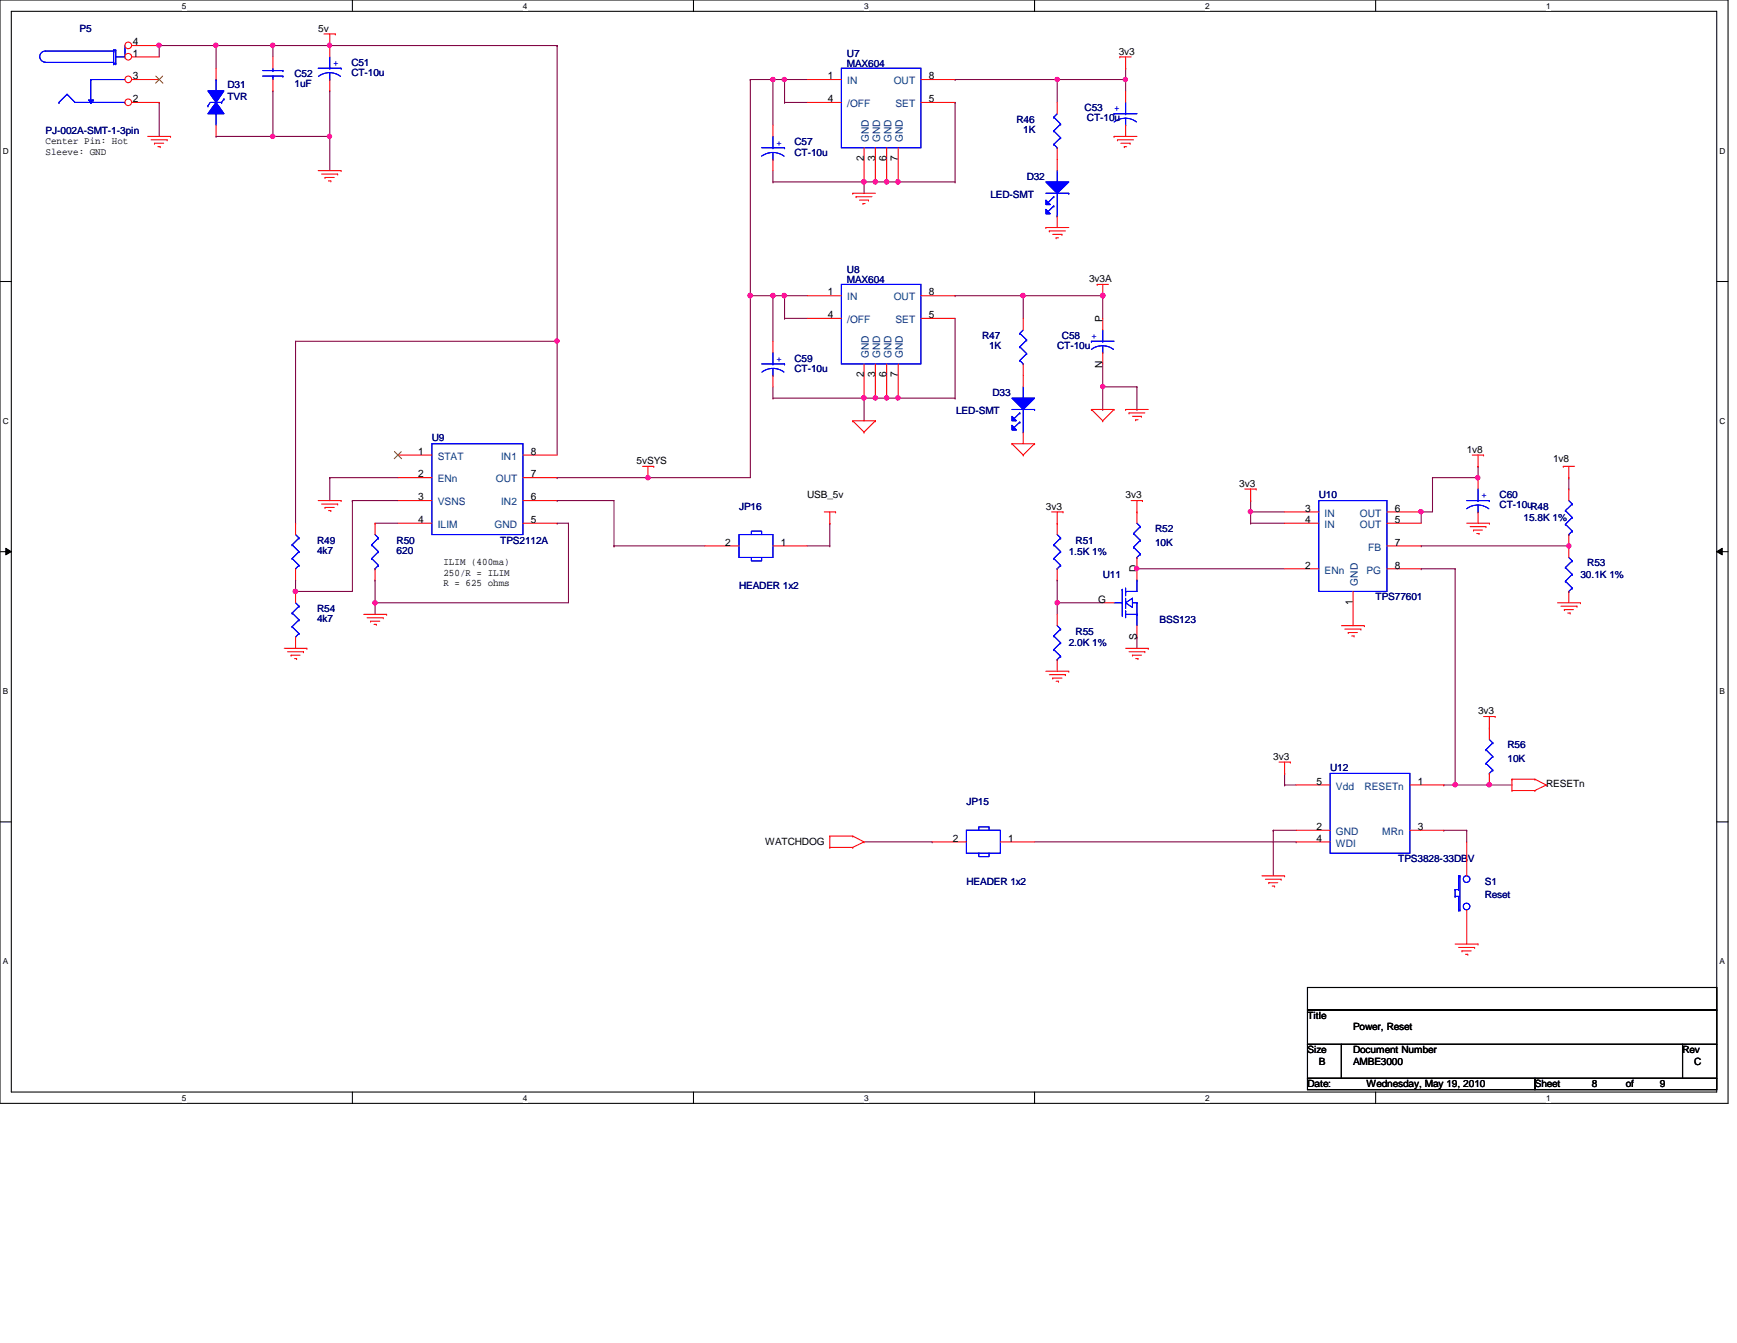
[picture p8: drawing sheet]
<svg xmlns="http://www.w3.org/2000/svg" width="279mm" height="216mm" viewBox="0 0 279 216" stroke-linecap="round" stroke-linejoin="round" font-family="sans-serif">
<path d="M0 0h278v177.4h-278zM1.8 1.8h274.3v173.8h-274.3z" fill="none" stroke="#000" stroke-width=".17"/>
<g fill="#fff">
<path d="M29.3 .2h.7v1.5h-.7z"/>
<path d="M29.3 175.8h.7v1.4h-.7z"/>
</g>
<path d="M56.7 0v1.8M56.7 175.6v1.8" fill="none" stroke="#000" stroke-width=".17"/>
<g fill="#fff">
<path d="M84.1 .2h.7v1.5h-.7z"/>
<path d="M84.1 175.8h.7v1.4h-.7z"/>
</g>
<path d="M111.5 0v1.8M111.5 175.6v1.8" fill="none" stroke="#000" stroke-width=".17"/>
<g fill="#fff">
<path d="M139 .2h.7v1.5h-.7z"/>
<path d="M139 175.8h.7v1.4h-.7z"/>
</g>
<path d="M166.4 0v1.8M166.4 175.6v1.8" fill="none" stroke="#000" stroke-width=".17"/>
<g fill="#fff">
<path d="M193.8 .2h.8v1.5h-.8z"/>
<path d="M193.8 175.8h.8v1.4h-.8z"/>
</g>
<path d="M221.3 0v1.8M221.3 175.6v1.8" fill="none" stroke="#000" stroke-width=".17"/>
<g fill="#fff">
<path d="M248.7 .2h.7v1.5h-.7z"/>
<path d="M248.7 175.8h.7v1.4h-.7z"/>
<path d="M.5 23.5h.9v1.5h-.9z"/>
<path d="M276.6 23.5h.9v1.5h-.9z"/>
<path d="M.5 67h.9v1.5h-.9z"/>
<path d="M276.6 67h.9v1.5h-.9z"/>
</g>
<path d="M0 45.3h1.8M276.1 45.3h1.9" fill="none" stroke="#000" stroke-width=".17"/>
<g fill="#fff">
<path d="M.5 110.4h.8v1.5h-.8z"/>
<path d="M276.6 110.4h.9v1.5h-.9z"/>
</g>
<path d="M0 88.7h1.8M276.1 88.7h1.9" fill="none" stroke="#000" stroke-width=".17"/>
<path d="M.9 88.1l.9 .6-.9 .5zM276.1 88.7l.9-.6v1.1z" fill="#000"/>
<path d="M.9 88.1l.9 .6-.9 .5zM276.1 88.7l.9-.6v1.1z" fill="none" stroke="#000" stroke-width=".16"/>
<g fill="#fff">
<path d="M.5 153.8h.8v1.5h-.8z"/>
<path d="M276.6 153.8h.9v1.5h-.9z"/>
</g>
<path d="M0 132.1h1.8M276.1 132.1h1.9" fill="none" stroke="#000" stroke-width=".17"/>
<path d="M53 14.6h.1M53 14.6v7.3h-9.1M43.9 21.9h.1" fill="none" stroke="#800040" stroke-width=".17"/>
<circle cx="43.9" cy="21.9" r=".34" fill="#f0f"/>
<circle cx="43.9" cy="21.9" r=".34" fill="none" stroke="#f0f" stroke-width=".17"/>
<path d="M34.8 7.3h.1M34.8 7.3v3.7M43.9 7.3h.1M43.9 7.3v1.8" fill="none" stroke="#800040" stroke-width=".17"/>
<circle cx="43.9" cy="7.3" r=".34" fill="#f0f"/>
<circle cx="43.9" cy="7.3" r=".34" fill="none" stroke="#f0f" stroke-width=".17"/>
<path d="M34.8 7.3h.1M34.8 7.3h9.1" fill="none" stroke="#800040" stroke-width=".17"/>
<circle cx="34.7" cy="7.3" r=".34" fill="#f0f"/>
<circle cx="34.7" cy="7.3" r=".34" fill="none" stroke="#f0f" stroke-width=".17"/>
<path d="M25.6 16.5h.1M25.6 7.3h.1M25.6 7.3v1.8M25.6 16.5v5.4M43.9 14.6h.1M43.9 14.6v7.3M53 21.9h.1M53 21.9v5.5" fill="none" stroke="#800040" stroke-width=".17"/>
<circle cx="53" cy="21.9" r=".34" fill="#f0f"/>
<circle cx="53" cy="21.9" r=".34" fill="none" stroke="#f0f" stroke-width=".17"/>
<path d="M43.9 7.3h.1M43.9 7.3h9.1" fill="none" stroke="#800040" stroke-width=".17"/>
<circle cx="53" cy="7.3" r=".34" fill="#f0f"/>
<circle cx="53" cy="7.3" r=".34" fill="none" stroke="#f0f" stroke-width=".17"/>
<path d="M25.6 7.3h.1M25.6 7.3h9.2" fill="none" stroke="#800040" stroke-width=".17"/>
<circle cx="25.6" cy="7.3" r=".34" fill="#f0f"/>
<circle cx="25.6" cy="7.3" r=".34" fill="none" stroke="#f0f" stroke-width=".17"/>
<path d="M34.8 21.9h.1M34.8 21.9h9.1M228.6 82.3h.1M228.6 82.3v1.8M228.6 82.3h1.8" fill="none" stroke="#800040" stroke-width=".17"/>
<circle cx="228.6" cy="82.2" r=".34" fill="#f0f"/>
<circle cx="228.6" cy="82.2" r=".34" fill="none" stroke="#f0f" stroke-width=".17"/>
<path d="M230.4 76.8h.1M230.4 76.8v5.5M230.4 76.8h7.3" fill="none" stroke="#800040" stroke-width=".17"/>
<circle cx="237.7" cy="76.8" r=".34" fill="#f0f"/>
<circle cx="237.7" cy="76.8" r=".34" fill="none" stroke="#f0f" stroke-width=".17"/>
<path d="M228.6 87.8h.1M228.6 87.8h23.7" fill="none" stroke="#800040" stroke-width=".17"/>
<circle cx="252.3" cy="87.8" r=".34" fill="#f0f"/>
<circle cx="252.3" cy="87.8" r=".34" fill="none" stroke="#f0f" stroke-width=".17"/>
<path d="M252.3 78.6h.1M252.3 76.8v1.8M182.9 91.4h.1M182.9 91.4h23.7" fill="none" stroke="#800040" stroke-width=".17"/>
<circle cx="182.8" cy="91.4" r=".34" fill="#f0f"/>
<circle cx="182.8" cy="91.4" r=".34" fill="none" stroke="#f0f" stroke-width=".17"/>
<path d="M170.1 93.3h.1M170.1 96.9h.1M170.1 93.3v5.5M182.9 102.4h.1M182.9 102.4v1.8" fill="none" stroke="#800040" stroke-width=".17"/>
<circle cx="170" cy="96.9" r=".34" fill="#f0f"/>
<circle cx="170" cy="96.9" r=".34" fill="none" stroke="#f0f" stroke-width=".17"/>
<path d="M170.1 96.9h.1M170.1 96.9h7.3M201.2 84.1h.1M201.2 82.3h.1M201.2 84.1h5.4M201.2 82.3v1.8M201.2 82.3h5.4" fill="none" stroke="#800040" stroke-width=".17"/>
<circle cx="201.1" cy="82.2" r=".34" fill="#f0f"/>
<circle cx="201.1" cy="82.2" r=".34" fill="none" stroke="#f0f" stroke-width=".17"/>
<path d="M181.1 12.8h.1M181.1 11h.1M181.1 11v3.6M201.2 80.5h.1M201.2 80.5v1.8" fill="none" stroke="#800040" stroke-width=".17"/>
<circle cx="181" cy="12.8" r=".34" fill="#f0f"/>
<circle cx="181" cy="12.8" r=".34" fill="none" stroke="#f0f" stroke-width=".17"/>
<path d="M153.6 12.8h.1M153.6 12.8h16.5M170.1 12.8h.1M170.1 12.8v3.7" fill="none" stroke="#800040" stroke-width=".17"/>
<circle cx="170" cy="12.8" r=".34" fill="#f0f"/>
<circle cx="170" cy="12.8" r=".34" fill="none" stroke="#f0f" stroke-width=".17"/>
<path d="M204.8 133.5h.1M204.8 133.5h3.7M204.8 133.5v7.3M206.6 126.2h.1M206.6 124.3h.1M206.6 126.2h1.9M206.6 124.3v1.9M239.6 126.2h.1M239.6 126.2h3.6" fill="none" stroke="#800040" stroke-width=".17"/>
<circle cx="239.5" cy="126.1" r=".36" fill="#f0f"/>
<circle cx="239.5" cy="126.1" r=".36" fill="none" stroke="#f0f" stroke-width=".17"/>
<g fill="none" stroke="#800040" stroke-width=".17">
<path d="M237.7 75h.1M237.7 75v1.8M228.6 91.4h.1M228.6 91.4h5.5M234.1 91.4h.1M234.1 91.4v34.8M232.2 133.5h.1M232.2 126.2h.1M232.2 133.5h3.7M232.2 126.2h7.4M234.1 126.2h.1M235.9 133.5h.1"/>
<path d="M235.9 133.5v1.8"/>
</g>
<circle cx="234.1" cy="126.1" r=".34" fill="#f0f"/>
<circle cx="234.1" cy="126.1" r=".34" fill="none" stroke="#f0f" stroke-width=".17"/>
<path d="M164.6 47.5h.1M164.6 47.5h12.8" fill="none" stroke="#800040" stroke-width=".17"/>
<circle cx="177.4" cy="47.5" r=".35" fill="#f0f"/>
<circle cx="177.4" cy="47.5" r=".35" fill="none" stroke="#f0f" stroke-width=".17"/>
<circle cx="164.5" cy="47.5" r=".35" fill="#f0f"/>
<circle cx="164.5" cy="47.5" r=".35" fill="none" stroke="#f0f" stroke-width=".17"/>
<path d="M126.2 47.5h.1M126.2 47.5h3.6M164.6 47.5h.1M164.6 47.5v3.7M177.4 47.5h.1M177.4 47.5v3.7" fill="none" stroke="#800040" stroke-width=".17"/>
<circle cx="177.4" cy="47.5" r=".35" fill="#f0f"/>
<circle cx="177.4" cy="47.5" r=".35" fill="none" stroke="#f0f" stroke-width=".17"/>
<path d="M126.2 12.8h.1M126.2 12.8h3.6M170.1 12.8h.1M170.1 12.8h11M153.6 47.5h.1M153.6 47.5h11M104.2 76.8h.1M104.2 76.8h16.5M60.3 84.1h.1M60.3 84.1h3.7" fill="none" stroke="#800040" stroke-width=".17"/>
<circle cx="104.2" cy="76.8" r=".34" fill="#f0f"/>
<circle cx="104.2" cy="76.8" r=".34" fill="none" stroke="#f0f" stroke-width=".17"/>
<path d="M53 76.8h.1M53 76.8h11M53 76.8v3.7M47.5 95.1h.1M47.5 93.3h.1M47.5 93.3v1.8M56.7 80.5h.1M56.7 80.5v14.6h-9.2M60.3 96.9h.1M60.3 96.9v1.9M91.4 84.1h.1M91.4 84.1v12.8" fill="none" stroke="#800040" stroke-width=".17"/>
<circle cx="47.5" cy="95.1" r=".36" fill="#f0f"/>
<circle cx="47.5" cy="95.1" r=".36" fill="none" stroke="#f0f" stroke-width=".17"/>
<path d="M89.6 54.9h.1M89.6 54.9v18.3M89.6 76.8h.1M89.6 76.8h14.6M56.7 80.5h.1M56.7 80.5h7.3M60.3 93.3h.1M60.3 96.9h.1M60.3 93.3v3.6M60.3 96.9h31.1M89.6 84.1h.1M89.6 84.1h1.8" fill="none" stroke="#800040" stroke-width=".17"/>
<circle cx="60.3" cy="96.9" r=".34" fill="#f0f"/>
<circle cx="60.3" cy="96.9" r=".34" fill="none" stroke="#f0f" stroke-width=".17"/>
<path d="M53 7.3h36.6M89.6 7.3h.1M120.7 47.5h.1M120.7 47.5v29.3" fill="none" stroke="#800040" stroke-width=".17"/>
<circle cx="120.7" cy="47.5" r=".37" fill="#f0f"/>
<circle cx="120.7" cy="47.5" r=".37" fill="none" stroke="#f0f" stroke-width=".17"/>
<path d="M139 64h.1M139 64v3.6M139 64h1.8M140.8 64h.1" fill="none" stroke="#800040" stroke-width=".17"/>
<circle cx="139" cy="64" r=".36" fill="#f0f"/>
<circle cx="139" cy="64" r=".36" fill="none" stroke="#f0f" stroke-width=".17"/>
<circle cx="140.8" cy="64" r=".34" fill="#f0f"/>
<circle cx="140.8" cy="64" r=".34" fill="none" stroke="#f0f" stroke-width=".17"/>
<path d="M140.8 64h1.8M142.6 64h.1" fill="none" stroke="#800040" stroke-width=".17"/>
<circle cx="142.6" cy="64" r=".34" fill="#f0f"/>
<circle cx="142.6" cy="64" r=".34" fill="none" stroke="#f0f" stroke-width=".17"/>
<path d="M153.6 51.2v12.8M142.6 64h11M144.5 64h.1M153.6 64h.1" fill="none" stroke="#800040" stroke-width=".17"/>
<circle cx="144.4" cy="64" r=".34" fill="#f0f"/>
<circle cx="144.4" cy="64" r=".34" fill="none" stroke="#f0f" stroke-width=".17"/>
<path d="M120.7 12.8h.1M120.7 12.8v34.7M126.2 51.2h.1M126.2 47.5h.1M126.2 51.2h3.6M126.2 47.5v3.7" fill="none" stroke="#800040" stroke-width=".17"/>
<circle cx="126.1" cy="47.5" r=".35" fill="#f0f"/>
<circle cx="126.1" cy="47.5" r=".35" fill="none" stroke="#f0f" stroke-width=".17"/>
<path d="M124.3 47.5h.1M124.3 47.5h1.9" fill="none" stroke="#800040" stroke-width=".17"/>
<circle cx="124.3" cy="47.5" r=".35" fill="#f0f"/>
<circle cx="124.3" cy="47.5" r=".35" fill="none" stroke="#f0f" stroke-width=".17"/>
<path d="M126.2 16.5h.1M126.2 12.8h.1M126.2 16.5h3.6M126.2 12.8v3.7" fill="none" stroke="#800040" stroke-width=".17"/>
<circle cx="126.1" cy="12.8" r=".34" fill="#f0f"/>
<circle cx="126.1" cy="12.8" r=".34" fill="none" stroke="#f0f" stroke-width=".17"/>
<path d="M124.3 12.8h.1M124.3 12.8h1.9M153.6 16.5h.1M153.6 16.5v12.8M139 29.3h.1M139 29.3v1.8M139 29.3h1.8M140.8 29.3h.1M144.5 29.3h9.1M153.6 29.3h.1" fill="none" stroke="#800040" stroke-width=".17"/>
<circle cx="139" cy="29.2" r=".37" fill="#f0f"/>
<circle cx="139" cy="29.2" r=".37" fill="none" stroke="#f0f" stroke-width=".17"/>
<circle cx="140.8" cy="29.2" r=".35" fill="#f0f"/>
<circle cx="140.8" cy="29.2" r=".35" fill="none" stroke="#f0f" stroke-width=".17"/>
<path d="M140.8 29.3h1.8M142.6 29.3h.1" fill="none" stroke="#800040" stroke-width=".17"/>
<circle cx="142.6" cy="29.2" r=".35" fill="#f0f"/>
<circle cx="142.6" cy="29.2" r=".35" fill="none" stroke="#f0f" stroke-width=".17"/>
<path d="M142.6 29.3h1.9M144.5 29.3h.1" fill="none" stroke="#800040" stroke-width=".17"/>
<circle cx="144.4" cy="29.2" r=".35" fill="#f0f"/>
<circle cx="144.4" cy="29.2" r=".35" fill="none" stroke="#f0f" stroke-width=".17"/>
<path d="M124.3 12.8h.1M124.3 12.8v7.3" fill="none" stroke="#800040" stroke-width=".17"/>
<circle cx="124.3" cy="12.8" r=".34" fill="#f0f"/>
<circle cx="124.3" cy="12.8" r=".34" fill="none" stroke="#f0f" stroke-width=".17"/>
<g fill="none" stroke="#800040" stroke-width=".17">
<path d="M120.7 12.8h.1M120.7 12.8h3.6M124.3 29.3h.1M124.3 27.4v1.9M124.3 29.3h14.7M139 29.3h.1M47.5 54.9h.1M47.5 54.9h42.1M120.7 47.5h.1M120.7 47.5h3.6M124.3 47.5h.1M124.3 47.5v7.4"/>
<path d="M177.4 58.5v3.7M124.3 64h.1M124.3 62.2v1.8M124.3 64h14.7M139 64h.1M177.4 62.2h.1M89.6 80.5h.1M89.6 80.5h9.2v7.3M98.8 87.8h.1M98.8 87.8h14.6M139 135.3h10.9M149.9 135.3h.1"/>
<path d="M166.4 135.3h42.1M208.5 135.3h.1"/>
</g>
<circle cx="89.6" cy="54.8" r=".34" fill="#f0f"/>
<circle cx="89.6" cy="54.8" r=".34" fill="none" stroke="#f0f" stroke-width=".17"/>
<path d="M89.6 7.3h.1M89.6 7.3v47.6M47.5 54.9v29.2M177.4 62.2h5.5M182.9 62.2h.1M47.5 84.1h.1M129.8 87.8h3.7M133.5 87.8h.1M133.5 84.1h.1M133.5 84.1v3.7" fill="none" stroke="#800040" stroke-width=".17"/>
<circle cx="177.4" cy="62.1" r=".34" fill="#f0f"/>
<circle cx="177.4" cy="62.1" r=".34" fill="none" stroke="#f0f" stroke-width=".17"/>
<path d="M177.4 65.8h.1M177.4 62.2v3.6M182.9 65.8h.1M182.9 62.2v3.6" fill="none" stroke="#800040" stroke-width=".17"/>
<g fill="none" stroke="#f00" stroke-width=".17">
<path d="M52.1 5.5h1.8M53 7.3h.1M53 5.5v1.8M53.9 5.5h.1M180.1 9.1h.1M180.1 9.1h1.8M181.1 11h.1M181.1 9.1v1.9M23.7 21.9h3.7M24.3 22.5h2.6M24.8 23h.1M24.8 23h1.5"/>
<path d="M25.4 23.6h.4M25.8 23.6h.1M26.9 22.5h.1M27.4 21.9h.1M51.2 27.4h3.7M51.7 28h2.6M52.3 28.5h.1M52.3 28.5h1.5M52.8 29.1h.4M53.2 29.1h.1M54.3 28h.1M54.9 27.4h.1"/>
<path d="M137.2 31.1h.1M137.2 31.1h3.6M137.7 31.6h.1M137.7 31.6h2.6M138.3 32.2h1.4M138.8 32.7h.1M138.8 32.7h.3M139.7 32.2h.1M168.2 36.6h.1M168.2 36.6h3.7M168.8 37.1h.1M168.8 37.1h2.6"/>
<path d="M169.3 37.7h1.5M169.9 38.2h.1M169.9 38.2h.4M170.8 37.7h.1M179.2 21.9h.1M179.2 21.9h3.7M179.7 22.5h.1M179.7 22.5h2.6M180.3 23h1.5M180.8 23.6h.1M180.8 23.6h.4M181.8 23h.1"/>
<path d="M129.8 47.5h5.5M129.8 51.2h5.5M139 58.5v5.5M140.8 58.5v5.5M142.6 58.5v5.5M144.5 58.5v5.5M148.1 47.5h5.5M148.1 51.2h5.5M176.5 45.7h.1M176.5 45.7h1.8M177.4 47.5h.1M177.4 45.7v1.8"/>
<path d="M177.4 51.2v1.8M177.4 56.7v1.8M103.3 75h1.9M104.2 76.8h.1M104.2 75v1.8M105.2 75h.1M137.2 67.6h.1M137.2 67.6h3.6M137.2 67.6l1.8 1.9M139 69.5h.1M140.8 67.6h.1M140.8 67.6l-1.8 1.9"/>
<path d="M162.8 71.3h.1M162.8 71.3h3.6M162.8 71.3l1.8 1.9M164.6 73.2h.1M166.4 71.3h.1M166.4 71.3l-1.8 1.9M175.6 65.8h.1M175.6 65.8h3.6M175.6 65.8l1.8 1.8M177.4 67.6h.1M179.2 65.8h.1M179.2 65.8l-1.8 1.8"/>
<path d="M181.1 65.8h.1M181.1 65.8h3.6M181.6 66.4h.1M181.6 66.4h2.5M182.2 66.9h1.4M182.7 67.5h.1M182.7 67.5h.3M183.6 66.9h.1M200.2 78.6h1.9M201.2 78.6v1.9M202.1 78.6h.1M236.8 73.2h1.8"/>
<path d="M237.7 75h.1M237.7 73.2v1.8M238.6 73.2h.1M251.5 75h.1M251.5 75h1.8M252.3 76.8h.1M252.3 75v1.8M47.5 84.1v1.8M47.5 91.4v1.9M51.2 80.5h3.7M51.7 81h2.6M52.3 81.6h.1"/>
<path d="M52.3 81.6h1.5M52.8 82.1h.4M53.2 82.1h.1M54.3 81h.1M54.9 80.5h.1M58.5 98.8h3.7M59.1 99.3h2.5M59.6 99.9h.1M59.6 99.9h1.5M60.3 84.1v1.8M60.3 91.4v1.9M61.6 99.3h.1"/>
<path d="M62.2 98.8h.1M132.6 82.3h1.8M133.5 84.1h.1M133.5 82.3v1.8M134.4 82.3h.1M169.2 82.3h1.8M170.1 84.1h.1M170.1 82.3v1.8M171 82.3h.1M181.9 80.5h1.9M182.9 82.3h.1M182.9 80.5v1.8"/>
<path d="M183.8 80.5h.1M201.2 80.5h.1M235.9 84.1h3.7M236.5 84.7h2.5M237 85.2h.1M237 85.2h1.5M237.5 85.8h.4M237.9 85.8h.1M239 84.7h.1M239.6 84.1h.1M250.5 96.9h3.7M251.1 97.5h2.6"/>
<path d="M251.6 98h.1M251.6 98h1.5M252.2 98.6h.4M252.3 87.8v1.8M252.3 95.1v1.8M252.6 98.6h.1M253.7 97.5h.1M254.2 96.9h.1M45.7 104.2h3.7M46.3 104.8h2.5M46.8 105.3h.1M46.8 105.3h1.5"/>
<path d="M47.4 105.9h.3M47.7 105.9h.1M48.8 104.8h.1M49.4 104.2h.1M60.2 100.4h.3M60.5 100.4h.1M168.2 107.9h3.7M168.8 108.5h2.6M169.3 109h.1M169.3 109h1.5M169.9 109.5h.4M170.3 109.5h.1"/>
<path d="M171.4 108.5h.1M171.9 107.9h.1M181.1 104.2h3.6M181.6 104.8h2.5M182.2 105.3h.1M182.2 105.3h1.4M182.7 105.9h.3M183 105.9h.1M184.1 104.8h.1M184.7 104.2h.1M215.8 100.6h3.7M216.3 101.1h2.6"/>
<path d="M216.9 101.7h.1M216.9 101.7h1.5M217.4 102.2h.4M217.8 102.2h.1M218.9 101.1h.1M219.5 100.6h.1M238.6 115.2h1.9M239.6 117.1h.1M239.6 115.2v3.7M240.5 115.2h.1M133.5 134.4h.1M133.5 136.2h.1"/>
<path d="M133.5 134.4h3.7M133.5 134.4v1.8M133.5 136.2h3.7M137.2 134.4h.1M137.2 136.2h.1M137.2 134.4l1.8 .9M139 135.3h.1M139 135.3l-1.8 .9M149.9 135.3h5.5M160.9 135.3h5.5M205.7 122.5h1.9M206.6 124.3h.1"/>
<path d="M206.6 122.5v1.8M207.6 122.5h.1M239.6 124.3v1.9M243.2 127.1h.1M243.2 125.3h.1M243.2 127.1h3.7M243.2 125.3v1.8M243.2 125.3h3.7M246.9 127.1h.1M246.9 125.3h.1M246.9 125.3l1.8 .9M248.7 126.2h.1"/>
<path d="M248.7 126.2l-1.8 .9M203 140.8h3.6M203.5 141.4h2.6M204.1 141.9h.1M204.1 141.9h1.4M204.6 142.5h.4M205 142.5h.1M206.1 141.4h.1M206.6 140.8h.1M234.1 151.8h3.6M234.6 152.3h2.6M235.2 152.9h.1"/>
<path d="M235.2 152.9h1.4M235.7 153.4h.4M236.1 153.4h.1M237.2 152.3h.1M237.7 151.8h.1"/>
</g>
<path d="M210.3 158.7h65.8v3.7h-65.8zM210.3 162.4h65.8v5.5h-65.8zM210.3 167.9h5.5v5.5h-5.5zM210.3 173.4h36.6v1.8h-36.6zM215.8 167.9h54.8v5.5h-54.8zM246.9 173.4h29.2v1.8h-29.2zM270.6 167.9h5.5v5.5h-5.5z" fill="none" stroke="#000" stroke-width=".17"/>
<g fill="none" stroke="#00f" stroke-width=".17">
<path d="M135.3 45.7h12.8v12.8h-12.8zM175.6 54.9h.1M175.6 54.9h3.6M177.4 56.7h.1M177.4 54.9h.1M177.4 55.6l-1.2 .2-.6 .4M177.4 55.6l.7 .1 1 .5M177.4 53v1.9M177.4 55.6v1.1M47 87.6h.1M47 89.8h.1M47 87.6l1.1 1.1"/>
<path d="M47 89.8l1.1 1.1M47.5 91.4h.1M47.5 85.9l.6 .6M48.1 86.5h.1M48.1 88.7h.1M48.1 90.9h.1M48.1 86.5l-1.1 1.1M48.1 88.7l-1.1 1.1M48.1 90.9l-.6 .5M59.8 87.6h.1M59.8 89.8h.1M59.8 87.6l1.1 1.1"/>
<path d="M59.8 89.8l1.1 1.1M60.3 91.4h.1M60.3 85.9l.6 .6M60.9 86.5h.1M60.9 88.7h.1M60.9 90.9h.1M60.9 86.5l-1.1 1.1M60.9 88.7l-1.1 1.1M60.9 90.9l-.6 .5M251.8 91.2h.1M251.8 93.4h.1M251.8 91.2l1.1 1.1"/>
<path d="M251.8 93.4l1.1 1.1M252.3 95.1h.1M252.3 89.6l.6 .6M252.9 90.2h.1M252.9 92.3h.1M252.9 94.5h.1M252.9 90.2l-1.1 1M252.9 92.3l-1.1 1.1M252.9 94.5l-.6 .6M239.6 118.9l.5 .5M240.1 119.4h.1M240.1 119.4l-1.1 1.1"/>
<path d="M155.4 133.5h5.5v3.7h-5.5zM157.4 133.5v-.6h1.7v.6M157.4 137.2v.5h1.7v-.5M239 120.5h.1M239 122.7h.1M239 120.5l1.1 1.1M239 122.7l1.1 1.1M239.6 124.3h.1M240.1 121.6h.1M240.1 123.8h.1M240.1 121.6l-1.1 1.1M240.1 123.8l-.5 .5"/>
</g>
<path d="M162.8 64h3.6l-1.8 1.8z" fill="#00f"/>
<path d="M162.8 64h3.6l-1.8 1.8z" fill="none" stroke="#00f" stroke-width=".17"/>
<path d="M162.8 66.9l.7 .7h-.7z" fill="#00f"/>
<path d="M162.8 66.9l.7 .7h-.7z" fill="none" stroke="#00f" stroke-width=".17"/>
<path d="M162.8 68.4l.7 .7h-.7z" fill="#00f"/>
<path d="M162.8 68.4l.7 .7h-.7zM162.8 65.8h3.6M164 66.4h.1M164 67.9h.1M164 66.4l-.9 .9M164 67.9l-.9 .8M164.6 64h.1M164.6 69.5h.1M164.6 62.2v1.8M164.6 65.8v3.7M166.4 65.8h.1" fill="none" stroke="#00f" stroke-width=".17"/>
<path d="M162.8 64h3.6l-1.8 1.8z" fill="#00f"/>
<path d="M162.8 64h3.6l-1.8 1.8z" fill="none" stroke="#00f" stroke-width=".17"/>
<path d="M162.8 66.9l.7 .7h-.7z" fill="#00f"/>
<path d="M162.8 66.9l.7 .7h-.7z" fill="none" stroke="#00f" stroke-width=".17"/>
<path d="M162.8 68.4l.7 .7h-.7z" fill="#00f"/>
<g fill="none" stroke="#00f" stroke-width=".17">
<path d="M164 53.6h.1M164 55.8h.1M164 58h.1M164 53.6l1.1 1.1M164 55.8l1.1 1.1M164 58l.6 .5M164.6 58.5h.1M164.6 53l-.6 .6M165.1 54.7h.1M165.1 56.9h.1M165.1 54.7l-1.1 1.1M165.1 56.9l-1.1 1.1"/>
<path d="M162.8 68.4l.7 .7h-.7zM162.8 65.8h3.6M164 66.4h.1M164 67.9h.1M164 66.4l-.9 .9M164 67.9l-.9 .8M164.6 64h.1M164.6 69.5h.1M164.6 62.2v1.8M164.6 65.8v3.7M166.4 65.8h.1M214 124.3h12.8v12.9h-12.8z"/>
</g>
<path d="M164.6 51.2v1.8M164.6 58.5v3.7M164.6 69.5v1.8M208.5 126.2h5.5M208.5 133.5h5.5M208.5 135.3h5.5M226.8 126.2h5.4M226.8 133.5h5.4" fill="none" stroke="#f00" stroke-width=".17"/>
<path d="M168.2 29.3h3.7l-1.8 1.8z" fill="#00f"/>
<path d="M168.2 29.3h3.7l-1.8 1.8z" fill="none" stroke="#00f" stroke-width=".17"/>
<path d="M168.2 32.2l.8 .7h-.8z" fill="#00f"/>
<path d="M168.2 32.2l.8 .7h-.8z" fill="none" stroke="#00f" stroke-width=".17"/>
<path d="M168.2 33.7l.8 .7h-.8z" fill="#00f"/>
<path d="M168.2 33.7l.8 .7h-.8zM168.2 31.1h3.7M169.5 31.6h.1M169.5 33.1h.1M169.5 31.6l-.9 1M169.5 33.1l-.9 .9M170.1 29.3h.1M170.1 34.8h.1M170.1 27.4v1.9M170.1 31.1v3.7M171.9 31.1h.1" fill="none" stroke="#00f" stroke-width=".17"/>
<path d="M168.2 29.3h3.7l-1.8 1.8z" fill="#00f"/>
<path d="M168.2 29.3h3.7l-1.8 1.8z" fill="none" stroke="#00f" stroke-width=".17"/>
<path d="M168.2 32.2l.8 .7h-.8z" fill="#00f"/>
<path d="M168.2 32.2l.8 .7h-.8z" fill="none" stroke="#00f" stroke-width=".17"/>
<path d="M168.2 33.7l.8 .7h-.8z" fill="#00f"/>
<g fill="none" stroke="#00f" stroke-width=".17">
<path d="M33.8 16.5h1.8M34.8 18.3h.1M34.8 12.8h.1M34.8 12.8v1.8M34.8 18.3v1.8M35.6 16.5h.1M168.2 33.7l.8 .7h-.8zM168.2 31.1h3.7M169.5 31.6h.1M169.5 33.1h.1M169.5 31.6l-.9 1M169.5 33.1l-.9 .9"/>
<path d="M170.1 29.3h.1M170.1 34.8h.1M170.1 27.4v1.9M170.1 31.1v3.7M171.9 31.1h.1M47 98.6h.1M47 98.6l1.1 1.1M47.5 96.9l.6 .6M48.1 97.5h.1M48.1 99.7h.1M48.1 97.5l-1.1 1.1M48.1 99.7l-1.1 1.1"/>
<path d="M47 100.8h.1M47 100.8l1.1 1.1M47.5 102.4h.1M48.1 101.9h.1M48.1 101.9l-.6 .5"/>
</g>
<path d="M170.1 25.6v1.8M170.1 34.8v1.8M47.5 95.1v1.8M47.5 102.4v1.8" fill="none" stroke="#f00" stroke-width=".17"/>
<path d="M34.8 16.5l1.2 1.8h-2.6z" fill-rule="evenodd" fill="#00f"/>
<path d="M33.4 17h.1M33.8 16.5l-.4 .5M34.8 16.5l1.2 1.8h-2.6zM36 15.9h.1M36 15.9l-.4 .6" fill="none" stroke="#00f" stroke-width=".17"/>
<path d="M33.4 14.6h2.6l-1.2 1.9z" fill-rule="evenodd" fill="#00f"/>
<path d="M33.4 14.6h2.6l-1.2 1.9zM33.8 16.5h1.8M34.8 18.3h.1M34.8 12.8h.1M34.8 12.8v1.8M34.8 18.3v1.8M35.6 16.5h.1" fill="none" stroke="#00f" stroke-width=".17"/>
<path d="M34.8 16.5l1.2 1.8h-2.6z" fill-rule="evenodd" fill="#00f"/>
<path d="M33.4 17h.1M33.8 16.5l-.4 .5M34.8 16.5l1.2 1.8h-2.6zM36 15.9h.1M36 15.9l-.4 .6" fill="none" stroke="#00f" stroke-width=".17"/>
<path d="M33.4 14.6h2.6l-1.2 1.9z" fill-rule="evenodd" fill="#00f"/>
<g fill="none" stroke="#00f" stroke-width=".17">
<path d="M7.1 10h11.2M9.5 16.5h.1M10.8 15.2h.1M10.8 15.2l1.3 1.3h8M10.8 15.2l-1.3 1.3M14.6 12.8h.1M14.6 16.5h.1M14.6 12.8h5.5M14.6 12.8v3.7M15 16.1h.1M15 16.1h-.7l.3 .4M15 16.1l-.4 .4"/>
<path d="M18.3 8.2h-11a.89 .89 0 0 0-.9 .9 .89 .89 0 0 0 .9 .9M18.3 8.2h.1M18.3 10h.1M18.3 10.2h.1M18.3 8h.1M18.3 8v2.2M18.3 8h.3v2.2M18.3 10.2h.3M18.6 10.2h.1M18.6 9.1h1.5M20.1 16.5h.1M20.1 9.1h.1"/>
<path d="M20.1 7.3v1.8M33.4 14.6h2.6l-1.2 1.9zM42.2 12.2h3.3M42.2 11.3h3.3M43.9 11.3h.1M43.9 12.2h.1M43.9 11v.3M43.9 12.2v.6M45.5 12.2h.1M45.5 11.3h.1M51.2 11h3.7M53 12.8h.1"/>
<path d="M53 11h.1M53 11.7l.8 .1 1 .5M53 11.7l-.8 .1-1 .5M53 9.1v1.9M53 11.7v1.1M54.9 11h.1M135.3 11h12.8v12.7h-12.8zM169.5 18.8h.1M169.5 18.8l1.1 1.1M170.1 18.3l-.6 .5M170.6 19.9h.1M170.6 19.9l-1.1 1.1"/>
<path d="M179.2 18.3h.1M179.2 18.3h3.7M181.1 18.3h.1M181.1 19l-.9 .1-1 .5M181.1 19l.7 .1 1 .5M181.1 16.5v1.8M181.1 19v1.1M122.5 23.7h3.7M124.3 25.6h.1M124.3 23.7h.1M124.3 24.5l.8 .1 1 .5M124.3 24.5l-.7 .1-1.1 .5"/>
<path d="M124.3 21.9v1.8M124.3 24.5v1.1M126.2 23.7h.1M169.5 21h.1M169.5 23.2h.1M169.5 21l1.1 1.1M169.5 23.2l.6 .5M170.1 23.7h.1M170.6 22.1h.1M170.6 22.1l-1.1 1.1M181.1 20.1h.1M122.5 58.5h3.7"/>
<path d="M124.3 58.5h.1M124.3 59.2l1.1 .2 .7 .4M124.3 59.2l-.7 .1-1 .5M124.3 56.7v1.8M124.3 59.2v1.1M126.2 58.5h.1M69.5 71.3h14.6v14.6h-14.6zM124.3 60.3h.1M237.7 78.6v1.9M118.9 85.9h5.4v3.7h-5.4zM120.9 85.9v-.5h1.6v.5M120.9 89.6v.6h1.6v-.6"/>
<path d="M169.5 87.6h.1M169.5 89.8h.1M169.5 87.6l1.1 1.1M169.5 89.8l1.1 1.1M170.1 91.4h.1M170.1 85.9l.5 .6M170.6 86.5h.1M170.6 88.7h.1M170.6 90.9h.1M170.6 86.5l-1.1 1.1M170.6 88.7l-1.1 1.1M170.6 90.9l-.5 .5"/>
<path d="M179.2 96.9h1.3M180.5 94.7h.1M180.5 96.9h.1M180.5 94.7v4.4M181.1 97.7h.1M181.1 98.8h.1M181.1 95.1h.1M181.1 98.2h.1M181.1 95.6h.1M181.1 96.9h.1M181.1 94.5v1.1M181.1 96.2v1.5"/>
<path d="M181.1 98.2v1.1M181.1 98.8h1.8M182.2 96.2h.1M182.2 96.9h.7M182.2 96.2v1.5l-1.1-.8M182.2 96.2l-1.1 .7M182.3 85.8h.1M182.3 88h.1M182.3 85.8l1.1 1.1M182.3 88l1.1 1.1M182.9 98.8h.1M182.9 93.3h.1"/>
<path d="M182.9 96.9h.1M182.9 89.6h.1M182.9 93.3v1.8h-1.8M182.9 96.9v3.7M182.9 84.1l.5 .6M183.4 84.7h.1M183.4 86.9h.1M183.4 89.1h.1M183.4 84.7l-1.1 1.1M183.4 86.9l-1.1 1.1M183.4 89.1l-.5 .5M212.1 80.5h11v14.6h-11z"/>
<path d="M235.9 80.5h3.7M237.7 82.3h.1M237.7 80.5h.1M237.7 81.2l.8 .1 1 .5M237.7 81.2l-1.1 .2-.7 .4M237.7 81.2v1.1M239.6 80.5h.1M169.5 102.2h.1M169.5 104.4h.1M169.5 102.2l1.1 1.1M169.5 104.4l1.1 1.1M170.1 106h.1"/>
<path d="M170.1 100.6l.5 .5M170.6 101.1h.1M170.6 103.3h.1M170.6 105.5h.1M170.6 101.1l-1.1 1.1M170.6 103.3l-1.1 1.1M170.6 105.5l-.5 .5M234.1 143h.1M234.1 144.1h.1M234.1 143h.5M234.1 143v1.1M234.1 144.1h.5"/>
<path d="M234.6 140.8h.1M234.6 143h.1M234.6 144.1h.1M234.6 146.3h.1M234.6 140.8h.2M234.6 140.8v2.2M234.6 144.1v2.2M234.6 146.3h.2M234.8 140.8h.1M234.8 146.3h.1M234.8 140.8v5.5"/>
<circle cx="235.9" cy="141.3" r=".54"/>
<circle cx="235.9" cy="145.7" r=".54"/>
</g>
<g fill="none" stroke="#f00" stroke-width=".17">
<path d="M34.8 11v1.8M43.9 9.1v1.9M43.9 12.8v1.8M53 7.3v1.8M53 12.8v1.8M129.8 12.8h5.5M129.8 16.5h5.5M148.1 12.8h5.5M148.1 16.5h5.5M170.1 16.5v1.8M181.1 14.6v1.9M34.8 20.1v1.8"/>
<path d="M124.3 20.1v1.8M124.3 25.6v1.8M139 23.7v5.6M140.8 23.7v5.6M142.6 23.7v5.6M144.5 23.7v5.6M170.1 23.7v1.9M181.1 20.1v1.8M124.3 54.9v1.8M64 73.2h5.5M64 76.8h5.5M84.1 73.2h5.5"/>
<path d="M84.1 76.8h5.5M124.3 60.3v1.9M237.7 76.8v1.8M64 80.5h5.5M64 84.1h5.5M84.1 80.5h5.5M84.1 84.1h5.5M113.4 87.8h5.5M124.3 87.8h5.5M170.1 84.1v1.8M170.1 91.4v1.9M170.1 98.8v1.8"/>
<path d="M177.4 96.9h1.8M182.9 82.3v1.8M182.9 89.6v3.7M206.6 84.1h5.5M206.6 91.4h5.5M206.6 82.3h5.5M217.6 95.1v5.5M223.1 84.1h5.5M223.1 87.8h5.5M223.1 91.4h5.5M223.1 82.3h5.5M237.7 82.3v1.8"/>
<path d="M170.1 106v1.9M182.9 100.6v1.8M235.9 135.3v5.5M235.9 146.3v5.5"/>
</g>
<path d="M63.5 72.6l1.1 1.1M64.6 72.6l-1.2 1.1" fill="none" stroke="#804000" stroke-width=".16"/>
<circle cx="20.6" cy="9.1" r=".54" fill="#fff"/>
<g fill="none" stroke="#f00" stroke-width=".17">
<path d="M21.2 9.1h4.4"/>
<circle cx="20.6" cy="9.1" r=".54"/>
</g>
<circle cx="20.6" cy="12.8" r=".54" fill="#fff"/>
<g fill="none" stroke="#f00" stroke-width=".17">
<path d="M21.2 12.8h4.4"/>
<circle cx="20.6" cy="12.8" r=".54"/>
</g>
<path d="M25.1 12.2l1.1 1.2M26.2 12.2l-1.2 1.2" fill="none" stroke="#804000" stroke-width=".16"/>
<circle cx="20.6" cy="16.4" r=".54" fill="#fff"/>
<g fill="none" stroke="#f00" stroke-width=".17">
<path d="M21.2 16.5h4.4"/>
<circle cx="20.6" cy="16.4" r=".54"/>
</g>
<circle cx="20.6" cy="7.3" r=".54" fill="#fff"/>
<g fill="none" stroke="#f00" stroke-width=".17">
<path d="M21.2 7.3h4.4M252.3 78.6v1.9M252.3 85.9v1.9"/>
<circle cx="20.6" cy="7.3" r=".54"/>
</g>
<path d="M251.8 82.1h.1M251.8 84.3h.1M251.8 82.1l1.1 1.1M251.8 84.3l1.1 1.1M252.3 85.9h.1M252.3 80.5l.6 .5M252.9 81h.1M252.9 83.2h.1M252.9 85.4h.1M252.9 81l-1.1 1.1M252.9 83.2l-1.1 1.1M252.9 85.4l-.6 .5" fill="none" stroke="#00f" stroke-width=".17"/>
<circle cx="43.9" cy="21.9" r=".34" fill="#f0f"/>
<circle cx="43.9" cy="21.9" r=".34" fill="none" stroke="#f0f" stroke-width=".17"/>
<circle cx="43.9" cy="7.3" r=".34" fill="#f0f"/>
<circle cx="43.9" cy="7.3" r=".34" fill="none" stroke="#f0f" stroke-width=".17"/>
<circle cx="34.7" cy="7.3" r=".34" fill="#f0f"/>
<circle cx="34.7" cy="7.3" r=".34" fill="none" stroke="#f0f" stroke-width=".17"/>
<circle cx="53" cy="21.9" r=".34" fill="#f0f"/>
<circle cx="53" cy="21.9" r=".34" fill="none" stroke="#f0f" stroke-width=".17"/>
<circle cx="53" cy="7.3" r=".34" fill="#f0f"/>
<circle cx="53" cy="7.3" r=".34" fill="none" stroke="#f0f" stroke-width=".17"/>
<circle cx="25.6" cy="7.3" r=".34" fill="#f0f"/>
<circle cx="25.6" cy="7.3" r=".34" fill="none" stroke="#f0f" stroke-width=".17"/>
<circle cx="228.6" cy="82.2" r=".34" fill="#f0f"/>
<circle cx="228.6" cy="82.2" r=".34" fill="none" stroke="#f0f" stroke-width=".17"/>
<circle cx="237.7" cy="76.8" r=".34" fill="#f0f"/>
<circle cx="237.7" cy="76.8" r=".34" fill="none" stroke="#f0f" stroke-width=".17"/>
<circle cx="252.3" cy="87.8" r=".34" fill="#f0f"/>
<circle cx="252.3" cy="87.8" r=".34" fill="none" stroke="#f0f" stroke-width=".17"/>
<circle cx="182.8" cy="91.4" r=".34" fill="#f0f"/>
<circle cx="182.8" cy="91.4" r=".34" fill="none" stroke="#f0f" stroke-width=".17"/>
<circle cx="170" cy="96.9" r=".34" fill="#f0f"/>
<circle cx="170" cy="96.9" r=".34" fill="none" stroke="#f0f" stroke-width=".17"/>
<circle cx="201.1" cy="82.2" r=".34" fill="#f0f"/>
<circle cx="201.1" cy="82.2" r=".34" fill="none" stroke="#f0f" stroke-width=".17"/>
<circle cx="181" cy="12.8" r=".34" fill="#f0f"/>
<circle cx="181" cy="12.8" r=".34" fill="none" stroke="#f0f" stroke-width=".17"/>
<circle cx="170" cy="12.8" r=".34" fill="#f0f"/>
<circle cx="170" cy="12.8" r=".34" fill="none" stroke="#f0f" stroke-width=".17"/>
<circle cx="239.5" cy="126.1" r=".36" fill="#f0f"/>
<circle cx="239.5" cy="126.1" r=".36" fill="none" stroke="#f0f" stroke-width=".17"/>
<circle cx="234.1" cy="126.1" r=".34" fill="#f0f"/>
<circle cx="234.1" cy="126.1" r=".34" fill="none" stroke="#f0f" stroke-width=".17"/>
<circle cx="177.4" cy="47.5" r=".35" fill="#f0f"/>
<circle cx="177.4" cy="47.5" r=".35" fill="none" stroke="#f0f" stroke-width=".17"/>
<circle cx="164.5" cy="47.5" r=".35" fill="#f0f"/>
<circle cx="164.5" cy="47.5" r=".35" fill="none" stroke="#f0f" stroke-width=".17"/>
<circle cx="177.4" cy="47.5" r=".35" fill="#f0f"/>
<circle cx="177.4" cy="47.5" r=".35" fill="none" stroke="#f0f" stroke-width=".17"/>
<circle cx="104.2" cy="76.8" r=".34" fill="#f0f"/>
<circle cx="104.2" cy="76.8" r=".34" fill="none" stroke="#f0f" stroke-width=".17"/>
<circle cx="47.5" cy="95.1" r=".36" fill="#f0f"/>
<circle cx="47.5" cy="95.1" r=".36" fill="none" stroke="#f0f" stroke-width=".17"/>
<circle cx="60.3" cy="96.9" r=".34" fill="#f0f"/>
<circle cx="60.3" cy="96.9" r=".34" fill="none" stroke="#f0f" stroke-width=".17"/>
<circle cx="120.7" cy="47.5" r=".37" fill="#f0f"/>
<circle cx="120.7" cy="47.5" r=".37" fill="none" stroke="#f0f" stroke-width=".17"/>
<circle cx="139" cy="64" r=".36" fill="#f0f"/>
<circle cx="139" cy="64" r=".36" fill="none" stroke="#f0f" stroke-width=".17"/>
<circle cx="140.8" cy="64" r=".34" fill="#f0f"/>
<circle cx="140.8" cy="64" r=".34" fill="none" stroke="#f0f" stroke-width=".17"/>
<circle cx="142.6" cy="64" r=".34" fill="#f0f"/>
<circle cx="142.6" cy="64" r=".34" fill="none" stroke="#f0f" stroke-width=".17"/>
<circle cx="144.4" cy="64" r=".34" fill="#f0f"/>
<circle cx="144.4" cy="64" r=".34" fill="none" stroke="#f0f" stroke-width=".17"/>
<circle cx="126.1" cy="47.5" r=".35" fill="#f0f"/>
<circle cx="126.1" cy="47.5" r=".35" fill="none" stroke="#f0f" stroke-width=".17"/>
<circle cx="124.3" cy="47.5" r=".35" fill="#f0f"/>
<circle cx="124.3" cy="47.5" r=".35" fill="none" stroke="#f0f" stroke-width=".17"/>
<circle cx="126.1" cy="12.8" r=".34" fill="#f0f"/>
<circle cx="126.1" cy="12.8" r=".34" fill="none" stroke="#f0f" stroke-width=".17"/>
<circle cx="139" cy="29.2" r=".37" fill="#f0f"/>
<circle cx="139" cy="29.2" r=".37" fill="none" stroke="#f0f" stroke-width=".17"/>
<circle cx="140.8" cy="29.2" r=".35" fill="#f0f"/>
<circle cx="140.8" cy="29.2" r=".35" fill="none" stroke="#f0f" stroke-width=".17"/>
<circle cx="142.6" cy="29.2" r=".35" fill="#f0f"/>
<circle cx="142.6" cy="29.2" r=".35" fill="none" stroke="#f0f" stroke-width=".17"/>
<circle cx="144.4" cy="29.2" r=".35" fill="#f0f"/>
<circle cx="144.4" cy="29.2" r=".35" fill="none" stroke="#f0f" stroke-width=".17"/>
<circle cx="124.3" cy="12.8" r=".34" fill="#f0f"/>
<circle cx="124.3" cy="12.8" r=".34" fill="none" stroke="#f0f" stroke-width=".17"/>
<circle cx="89.6" cy="54.8" r=".34" fill="#f0f"/>
<circle cx="89.6" cy="54.8" r=".34" fill="none" stroke="#f0f" stroke-width=".17"/>
<circle cx="177.4" cy="62.1" r=".34" fill="#f0f"/>
<circle cx="177.4" cy="62.1" r=".34" fill="none" stroke="#f0f" stroke-width=".17"/>
<g font-size="1.7">
<text x="21.4" y="9.1">1</text>
<text x="21.4" y="7.3">4</text>
<text x="21.4" y="12.7">3</text>
<text x="21.4" y="16.4">2</text>
<text x="133.1" y="12.7">1</text>
<text x="133.1" y="16.4">4</text>
<text x="149.4" y="12.7">8</text>
<text x="149.4" y="16.4">5</text>
<text x="138.9" y="25.9" transform="rotate(-90 138.9 25.9)">2</text>
<text x="140.8" y="25.9" transform="rotate(-90 140.8 25.9)">3</text>
<text x="142.6" y="25.9" transform="rotate(-90 142.6 25.9)">6</text>
<text x="144.4" y="25.9" transform="rotate(-90 144.4 25.9)">7</text>
<text x="133.1" y="47.5">1</text>
<text x="149.4" y="47.5">8</text>
<text x="133.1" y="51.1">4</text>
<text x="149.4" y="51.1">5</text>
<text x="177.3" y="51.8" transform="rotate(-90 177.3 51.8)">P</text>
<text x="177.3" y="59.1" transform="rotate(-90 177.3 59.1)">N</text>
<text x="138.9" y="60.7" transform="rotate(-90 138.9 60.7)">2</text>
<text x="140.8" y="60.7" transform="rotate(-90 140.8 60.7)">3</text>
<text x="142.6" y="60.7" transform="rotate(-90 142.6 60.7)">6</text>
<text x="144.4" y="60.7" transform="rotate(-90 144.4 60.7)">7</text>
<text x="67.3" y="73.1">1</text>
<text x="67.3" y="76.8">2</text>
<text x="85.4" y="76.8">7</text>
<text x="85.4" y="73.1">8</text>
<text x="67.3" y="80.4">3</text>
<text x="85.4" y="80.4">6</text>
<text x="209.9" y="82.3">3</text>
<text x="224.4" y="82.3">6</text>
<text x="67.3" y="84.1">4</text>
<text x="85.4" y="84.1">5</text>
<text x="116.7" y="87.7">2</text>
<text x="125.6" y="87.7">1</text>
<text x="209.9" y="84.1">4</text>
<text x="224.4" y="87.7">7</text>
<text x="224.4" y="84.1">5</text>
<text x="182.8" y="92" transform="rotate(-90 182.8 92)">D</text>
<text x="209.9" y="91.4">2</text>
<text x="224.4" y="91.4">8</text>
<text x="176.7" y="96.9">G</text>
<text x="217.6" y="97.2" transform="rotate(-90 217.6 97.2)">1</text>
<text x="182.8" y="103" transform="rotate(-90 182.8 103)">S</text>
<text x="211.8" y="126.2">5</text>
<text x="228" y="126.2">1</text>
<text x="153.2" y="135.3">2</text>
<text x="162.2" y="135.3">1</text>
<text x="211.8" y="133.4">2</text>
<text x="211.8" y="135.3">4</text>
<text x="228" y="133.4">3</text>
</g>
<g font-size="1.7" fill="#004080">
<text x="136.3" y="13.5">IN</text>
<text x="136.3" y="17.2">/OFF</text>
<text x="143.8" y="13.5">OUT</text>
<text x="144" y="17.2">SET</text>
<text x="139.7" y="22.8" transform="rotate(-90 139.7 22.8)">GND</text>
<text x="141.6" y="22.8" transform="rotate(-90 141.6 22.8)">GND</text>
<text x="143.4" y="22.8" transform="rotate(-90 143.4 22.8)">GND</text>
<text x="145.2" y="22.8" transform="rotate(-90 145.2 22.8)">GND</text>
<text x="136.3" y="48.3">IN</text>
<text x="136.3" y="51.9">/OFF</text>
<text x="143.8" y="48.3">OUT</text>
<text x="144" y="51.9">SET</text>
<text x="139.7" y="57.6" transform="rotate(-90 139.7 57.6)">GND</text>
<text x="141.6" y="57.6" transform="rotate(-90 141.6 57.6)">GND</text>
<text x="143.4" y="57.6" transform="rotate(-90 143.4 57.6)">GND</text>
<text x="145.2" y="57.6" transform="rotate(-90 145.2 57.6)">GND</text>
<text x="70.4" y="73.9">STAT</text>
<text x="70.4" y="77.6">ENn</text>
<text x="79.8" y="77.6">OUT</text>
<text x="80.6" y="73.9">IN1</text>
<text x="70.4" y="81.2">VSNS</text>
<text x="80.6" y="81.2">IN2</text>
<text x="213.1" y="83.1">IN</text>
<text x="218.7" y="83.1">OUT</text>
<text x="70.4" y="84.9">ILIM</text>
<text x="79.5" y="84.9">GND</text>
<text x="213.1" y="84.9">IN</text>
<text x="218.7" y="84.9">OUT</text>
<text x="220" y="88.5">FB</text>
<text x="213.1" y="92.2">ENn</text>
<text x="218.4" y="94.1" transform="rotate(-90 218.4 94.1)">GND</text>
<text x="219.8" y="92.2">PG</text>
<text x="214.9" y="127">Vdd</text>
<text x="219.5" y="127">RESETn</text>
<text x="214.9" y="134.2">GND</text>
<text x="214.9" y="136.1">WDI</text>
<text x="222.3" y="134.2">MRn</text>
</g>
<g font-size="1.6" fill="#000080">
<text x="12.8" y="5.1">P5</text>
<text x="56.5" y="10.6">C51</text>
<text x="136.2" y="9.1">U7</text>
<text x="136.2" y="10.8">MAX604</text>
<text x="36.6" y="14.2">D31</text>
<text x="36.6" y="16">TVR</text>
<text x="47.4" y="12.4">C52</text>
<text x="47.4" y="14.1">1uF</text>
<text x="56.5" y="12.2">CT-10u</text>
<text x="174.5" y="17.9">C53</text>
<text x="7.3" y="21.5">PJ-002A-SMT-1-3pin</text>
<text x="127.8" y="23.4">C57</text>
<text x="163.5" y="19.7">R46</text>
<text x="164.6" y="21.4">1K</text>
<text x="174.8" y="19.5">CT-10u</text>
<text x="127.8" y="25">CT-10u</text>
<text x="165.1" y="28.9">D32</text>
<text x="159.3" y="31.8">LED-SMT</text>
<text x="136.2" y="43.9">U8</text>
<text x="136.2" y="45.5">MAX604</text>
<text x="127.8" y="58.1">C59</text>
<text x="127.8" y="59.8">CT-10u</text>
<text x="158" y="54.5">R47</text>
<text x="159.1" y="56.1">1K</text>
<text x="170.1" y="56.1">CT-10u</text>
<text x="170.8" y="54.5">C58</text>
<text x="159.6" y="63.6">D33</text>
<text x="69.5" y="70.9">U9</text>
<text x="153.8" y="66.5">LED-SMT</text>
<text x="118.9" y="81.9">JP16</text>
<text x="212.1" y="80.1">U10</text>
<text x="241.2" y="80.1">C60</text>
<text x="241.2" y="81.7">CT-10uR48</text>
<text x="245.1" y="83.7">15.8K 1%</text>
<text x="51" y="87.4">R49</text>
<text x="51" y="89">4k7</text>
<text x="63.8" y="87.4">R50</text>
<text x="63.8" y="89">620</text>
<text x="80.5" y="87.4">TPS2112A</text>
<text x="171.9" y="89.2">1.5K 1%</text>
<text x="173" y="87.4">R51</text>
<text x="185.8" y="85.6">R52</text>
<text x="185.8" y="87.8">10K</text>
<text x="118.9" y="94.7">HEADER 1x2</text>
<text x="177.4" y="92.9">U11</text>
<text x="254.2" y="92.9">30.1K 1%</text>
<text x="255.3" y="91.1">R53</text>
<text x="51" y="98.3">R54</text>
<text x="51" y="100">4k7</text>
<text x="186.5" y="100.2">BSS123</text>
<text x="221.3" y="96.5">TPS77601</text>
<text x="171.9" y="103.8">2.0K 1%</text>
<text x="173" y="102">R55</text>
<text x="214" y="124">U12</text>
<text x="242.5" y="120.3">R56</text>
<text x="242.5" y="122.5">10K</text>
<text x="155.4" y="129.5">JP15</text>
<text x="155.4" y="142.2">HEADER 1x2</text>
<text x="224.9" y="138.6">TPS3828-33DBV</text>
<text x="238.8" y="142.2">S1</text>
<text x="238.8" y="144.4">Reset</text>
</g>
<g font-size="1.6">
<text x="51.2" y="5.1">5v</text>
<text x="180" y="8.8">3v3</text>
<text x="7.3" y="23.2">Center Pin: Hot</text>
<text x="7.3" y="24.9">Sleeve: GND</text>
<text x="175.2" y="45.3">3v3A</text>
<text x="102.4" y="74.6">5vSYS</text>
<text x="235.9" y="72.8">1v8</text>
<text x="249.8" y="74.2">1v8</text>
<text x="129.8" y="80.1">USB_5v</text>
<text x="168.2" y="81.9">3v3</text>
<text x="181.1" y="80.1">3v3</text>
<text x="199.3" y="78.2">3v3</text>
<text x="71.3" y="90.9">ILIM (400ma)</text>
<text x="71.3" y="92.6">250/R = ILIM</text>
<text x="71.3" y="94.3">R = 625 ohms</text>
<text x="237.7" y="114.8">3v3</text>
<text x="204.8" y="122.1">3v3</text>
<text x="248.7" y="126.5">RESETn</text>
<text x="123.1" y="135.8">WATCHDOG</text>
<text x="210.3" y="163.8">Title</text>
<text x="217.6" y="165.7">Power, Reset</text>
<text x="210.3" y="169.3">Size</text>
<text x="212.1" y="171.2">B</text>
<text x="217.6" y="169.3">Document Number</text>
<text x="217.6" y="171.2">AMBE3000</text>
<text x="270.6" y="169.3">Rev</text>
<text x="272.5" y="171.2">C</text>
<text x="210.3" y="174.8">Date:</text>
<text x="219.8" y="174.8">Wednesday, May 19, 2010</text>
<text x="246.9" y="174.8">Sheet</text>
<text x="256" y="174.8">8</text>
<text x="261.5" y="174.8">of</text>
<text x="267" y="174.8">9</text>
</g>
<g font-size="1.6" fill="#00f">
<text x="53.6" y="10.6">+</text>
<text x="179.2" y="17.9">+</text>
<text x="124.9" y="23.4">+</text>
<text x="124.9" y="58.1">+</text>
<text x="175.6" y="54.5">+</text>
<text x="238.3" y="80.1">+</text>
</g>
<g font-size="1.3">
<text x="29.3" y="1.4">5</text>
<text x="84.1" y="1.4">4</text>
<text x="139" y="1.4">3</text>
<text x="193.8" y="1.4">2</text>
<text x="248.7" y="1.4">1</text>
<text x=".5" y="24.7">D</text>
<text x="276.6" y="24.7">D</text>
<text x=".5" y="68.2">C</text>
<text x="276.6" y="68.2">C</text>
<text x=".5" y="111.6">B</text>
<text x="276.6" y="111.6">B</text>
<text x=".5" y="155">A</text>
<text x="276.6" y="155">A</text>
<text x="29.3" y="177">5</text>
<text x="84.1" y="177">4</text>
<text x="139" y="177">3</text>
<text x="193.8" y="177">2</text>
<text x="248.7" y="177">1</text>
</g>
</svg>
